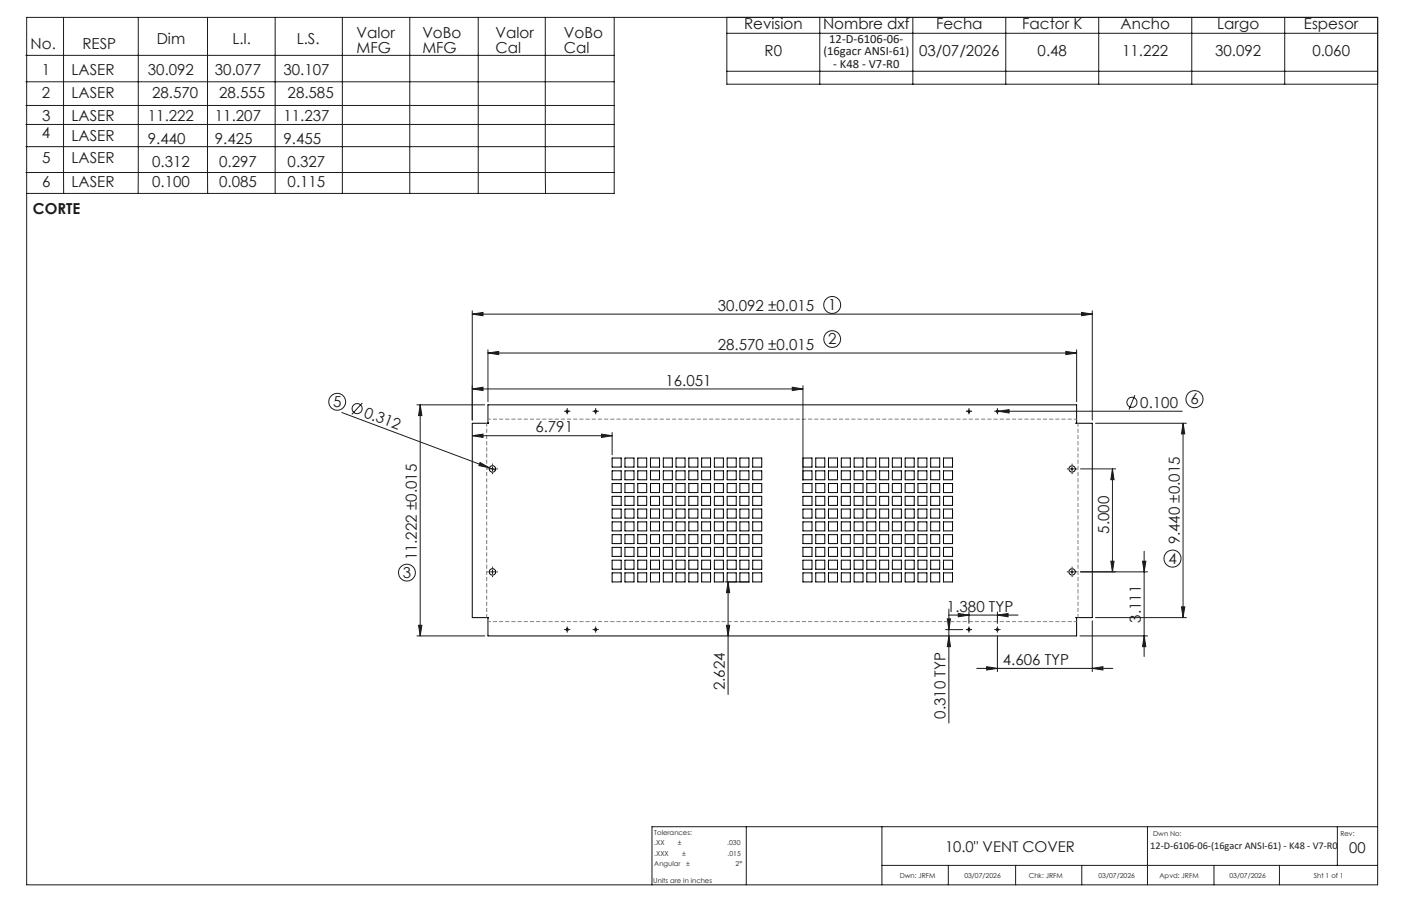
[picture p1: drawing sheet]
<svg xmlns="http://www.w3.org/2000/svg" width="432mm" height="279mm" viewBox="0 0 432 279" stroke-linecap="round" stroke-linejoin="round" font-family="sans-serif">
<g fill="none" stroke="#000" stroke-width=".31">
<path d="M150.4 130.5v-5.7h181.4v5.7M150.6 130.5h-5v60h5M150.6 130.5h.1M331.6 130.5h5.1v60h-5.1M331.6 130.5h.1M188.7 141.3h2.8v2.7h-2.8zM188.7 145.2h2.8v2.8h-2.8zM188.7 149.1h2.8v2.8h-2.8zM188.7 153.1h2.8v2.8h-2.8zM188.7 157h2.8v2.8h-2.8zM192.6 141.3h2.8v2.7h-2.8zM192.6 157h2.8v2.8h-2.8z"/>
<path d="M192.6 149.1h2.8v2.8h-2.8zM192.6 145.2h2.8v2.8h-2.8zM192.6 153.1h2.8v2.8h-2.8zM196.6 141.3h2.7v2.7h-2.7zM196.6 157h2.7v2.8h-2.7zM196.6 149.1h2.7v2.8h-2.7zM196.6 145.2h2.7v2.8h-2.7zM196.6 153.1h2.7v2.8h-2.7zM200.5 141.3h2.8v2.7h-2.8zM200.5 157h2.8v2.8h-2.8zM200.5 149.1h2.8v2.8h-2.8zM200.5 145.2h2.8v2.8h-2.8z"/>
<path d="M200.5 153.1h2.8v2.8h-2.8zM204.4 141.3h2.8v2.7h-2.8zM204.4 157h2.8v2.8h-2.8zM204.4 149.1h2.8v2.8h-2.8zM204.4 145.2h2.8v2.8h-2.8zM204.4 153.1h2.8v2.8h-2.8zM208.4 141.3h2.7v2.7h-2.7zM208.4 157h2.7v2.8h-2.7zM208.4 149.1h2.7v2.8h-2.7zM208.4 145.2h2.7v2.8h-2.7zM208.4 153.1h2.7v2.8h-2.7zM212.3 141.3h2.8v2.7h-2.8z"/>
<path d="M212.3 157h2.8v2.8h-2.8zM212.3 149.1h2.8v2.8h-2.8zM212.3 145.2h2.8v2.8h-2.8zM212.3 153.1h2.8v2.8h-2.8zM216.3 141.3h2.7v2.7h-2.7zM216.3 157h2.7v2.8h-2.7zM216.3 149.1h2.7v2.8h-2.7zM216.3 145.2h2.7v2.8h-2.7zM216.3 153.1h2.7v2.8h-2.7zM220.2 141.3h2.8v2.7h-2.8zM220.2 157h2.8v2.8h-2.8zM220.2 149.1h2.8v2.8h-2.8z"/>
<path d="M220.2 145.2h2.8v2.8h-2.8zM220.2 153.1h2.8v2.8h-2.8zM224.1 141.3h2.8v2.7h-2.8zM224.1 157h2.8v2.8h-2.8zM224.1 145.2h2.8v2.8h-2.8zM224.1 149.1h2.8v2.8h-2.8zM224.1 153.1h2.8v2.8h-2.8zM228 141.3h2.8v2.7h-2.8zM228 157h2.8v2.8h-2.8zM228 145.2h2.8v2.8h-2.8zM228 149.1h2.8v2.8h-2.8zM228 153.1h2.8v2.8h-2.8z"/>
<path d="M232 141.3h2.8v2.7h-2.8zM232 157h2.8v2.8h-2.8zM232 149.1h2.8v2.8h-2.8zM232 145.2h2.8v2.8h-2.8zM232 153.1h2.8v2.8h-2.8zM247.5 141.3h2.8v2.7h-2.8zM247.5 157h2.8v2.8h-2.8zM247.5 145.2h2.8v2.8h-2.8zM247.5 149.1h2.8v2.8h-2.8zM247.5 153.1h2.8v2.8h-2.8zM251.4 141.3h2.8v2.7h-2.8zM251.4 157h2.8v2.8h-2.8z"/>
<path d="M251.4 149.1h2.8v2.8h-2.8zM251.4 145.2h2.8v2.8h-2.8zM251.4 153.1h2.8v2.8h-2.8zM255.3 141.3h2.8v2.7h-2.8zM255.3 157h2.8v2.8h-2.8zM255.3 149.1h2.8v2.8h-2.8zM255.3 145.2h2.8v2.8h-2.8zM255.3 153.1h2.8v2.8h-2.8zM259.3 141.3h2.8v2.7h-2.8zM259.3 157h2.8v2.8h-2.8zM259.3 149.1h2.8v2.8h-2.8zM259.3 145.2h2.8v2.8h-2.8z"/>
<path d="M259.3 153.1h2.8v2.8h-2.8zM263.2 141.3h2.8v2.7h-2.8zM263.2 157h2.8v2.8h-2.8zM263.2 149.1h2.8v2.8h-2.8zM263.2 145.2h2.8v2.8h-2.8zM263.2 153.1h2.8v2.8h-2.8zM267.2 141.3h2.7v2.7h-2.7zM267.2 157h2.7v2.8h-2.7zM267.2 149.1h2.7v2.8h-2.7zM267.2 145.2h2.7v2.8h-2.7zM267.2 153.1h2.7v2.8h-2.7zM271.1 141.3h2.8v2.7h-2.8z"/>
<path d="M271.1 157h2.8v2.8h-2.8zM271.1 149.1h2.8v2.8h-2.8zM271.1 145.2h2.8v2.8h-2.8zM271.1 153.1h2.8v2.8h-2.8zM275 141.3h2.8v2.7h-2.8zM275 157h2.8v2.8h-2.8zM275 149.1h2.8v2.8h-2.8zM275 145.2h2.8v2.8h-2.8zM275 153.1h2.8v2.8h-2.8zM279 141.3h2.8v2.7h-2.8zM279 157h2.8v2.8h-2.8zM279 149.1h2.8v2.8h-2.8z"/>
<path d="M279 145.2h2.8v2.8h-2.8zM279 153.1h2.8v2.8h-2.8zM282.9 141.3h2.8v2.7h-2.8zM282.9 157h2.8v2.8h-2.8zM282.9 149.1h2.8v2.8h-2.8zM282.9 145.2h2.8v2.8h-2.8zM282.9 153.1h2.8v2.8h-2.8zM286.8 141.3h2.8v2.7h-2.8zM286.8 157h2.8v2.8h-2.8zM286.8 145.2h2.8v2.8h-2.8zM286.8 149.1h2.8v2.8h-2.8zM286.8 153.1h2.8v2.8h-2.8z"/>
<path d="M290.8 141.3h2.8v2.7h-2.8zM290.8 157h2.8v2.8h-2.8zM290.8 149.1h2.8v2.8h-2.8zM290.8 145.2h2.8v2.8h-2.8zM290.8 153.1h2.8v2.8h-2.8zM188.7 160.9h2.8v2.8h-2.8zM188.7 164.9h2.8v2.7h-2.8zM188.7 168.8h2.8v2.8h-2.8zM188.7 172.8h2.8v2.7h-2.8zM188.7 176.7h2.8v2.8h-2.8zM192.6 176.7h2.8v2.8h-2.8zM192.6 160.9h2.8v2.8h-2.8z"/>
<path d="M192.6 168.8h2.8v2.8h-2.8zM192.6 164.9h2.8v2.7h-2.8zM192.6 172.8h2.8v2.7h-2.8zM196.6 176.7h2.7v2.8h-2.7zM196.6 160.9h2.7v2.8h-2.7zM196.6 168.8h2.7v2.8h-2.7zM196.6 164.9h2.7v2.7h-2.7zM196.6 172.8h2.7v2.7h-2.7zM200.5 176.7h2.8v2.8h-2.8zM200.5 160.9h2.8v2.8h-2.8zM200.5 168.8h2.8v2.8h-2.8zM200.5 164.9h2.8v2.7h-2.8z"/>
<path d="M200.5 172.8h2.8v2.7h-2.8zM204.4 176.7h2.8v2.8h-2.8zM204.4 160.9h2.8v2.8h-2.8zM204.4 168.8h2.8v2.8h-2.8zM204.4 164.9h2.8v2.7h-2.8zM204.4 172.8h2.8v2.7h-2.8zM208.4 176.7h2.7v2.8h-2.7zM208.4 160.9h2.7v2.8h-2.7zM208.4 168.8h2.7v2.8h-2.7zM208.4 164.9h2.7v2.7h-2.7zM208.4 172.8h2.7v2.7h-2.7zM212.3 176.7h2.8v2.8h-2.8z"/>
<path d="M212.3 160.9h2.8v2.8h-2.8zM212.3 168.8h2.8v2.8h-2.8zM212.3 164.9h2.8v2.7h-2.8zM212.3 172.8h2.8v2.7h-2.8zM216.3 176.7h2.7v2.8h-2.7zM216.3 160.9h2.7v2.8h-2.7zM216.3 168.8h2.7v2.8h-2.7zM216.3 164.9h2.7v2.7h-2.7zM216.3 172.8h2.7v2.7h-2.7zM220.2 176.7h2.8v2.8h-2.8zM220.2 160.9h2.8v2.8h-2.8zM220.2 168.8h2.8v2.8h-2.8z"/>
<path d="M220.2 164.9h2.8v2.7h-2.8zM220.2 172.8h2.8v2.7h-2.8zM224.1 176.7h2.8v2.8h-2.8zM224.1 160.9h2.8v2.8h-2.8zM224.1 164.9h2.8v2.7h-2.8zM224.1 168.8h2.8v2.8h-2.8zM224.1 172.8h2.8v2.7h-2.8zM228 176.7h2.8v2.8h-2.8zM228 160.9h2.8v2.8h-2.8zM228 164.9h2.8v2.7h-2.8zM228 168.8h2.8v2.8h-2.8zM228 172.8h2.8v2.7h-2.8z"/>
<path d="M232 176.7h2.8v2.8h-2.8zM232 160.9h2.8v2.8h-2.8zM232 168.8h2.8v2.8h-2.8zM232 164.9h2.8v2.7h-2.8zM232 172.8h2.8v2.7h-2.8zM247.5 160.9h2.8v2.8h-2.8zM247.5 164.9h2.8v2.7h-2.8zM247.5 168.8h2.8v2.8h-2.8zM247.5 172.8h2.8v2.7h-2.8zM247.5 176.7h2.8v2.8h-2.8zM251.4 176.7h2.8v2.8h-2.8zM251.4 160.9h2.8v2.8h-2.8z"/>
<path d="M251.4 168.8h2.8v2.8h-2.8zM251.4 164.9h2.8v2.7h-2.8zM251.4 172.8h2.8v2.7h-2.8zM255.3 176.7h2.8v2.8h-2.8zM255.3 160.9h2.8v2.8h-2.8zM255.3 168.8h2.8v2.8h-2.8zM255.3 164.9h2.8v2.7h-2.8zM255.3 172.8h2.8v2.7h-2.8zM259.3 176.7h2.8v2.8h-2.8zM259.3 160.9h2.8v2.8h-2.8zM259.3 168.8h2.8v2.8h-2.8zM259.3 164.9h2.8v2.7h-2.8z"/>
<path d="M259.3 172.8h2.8v2.7h-2.8zM263.2 176.7h2.8v2.8h-2.8zM263.2 160.9h2.8v2.8h-2.8zM263.2 168.8h2.8v2.8h-2.8zM263.2 164.9h2.8v2.7h-2.8zM263.2 172.8h2.8v2.7h-2.8zM267.2 176.7h2.7v2.8h-2.7zM267.2 160.9h2.7v2.8h-2.7zM267.2 168.8h2.7v2.8h-2.7zM267.2 164.9h2.7v2.7h-2.7zM267.2 172.8h2.7v2.7h-2.7zM271.1 176.7h2.8v2.8h-2.8z"/>
<path d="M271.1 160.9h2.8v2.8h-2.8zM271.1 168.8h2.8v2.8h-2.8zM271.1 164.9h2.8v2.7h-2.8zM271.1 172.8h2.8v2.7h-2.8zM275 176.7h2.8v2.8h-2.8zM275 160.9h2.8v2.8h-2.8zM275 168.8h2.8v2.8h-2.8zM275 164.9h2.8v2.7h-2.8zM275 172.8h2.8v2.7h-2.8zM279 176.7h2.8v2.8h-2.8zM279 160.9h2.8v2.8h-2.8zM279 168.8h2.8v2.8h-2.8z"/>
<path d="M279 164.9h2.8v2.7h-2.8zM279 172.8h2.8v2.7h-2.8zM282.9 176.7h2.8v2.8h-2.8zM282.9 160.9h2.8v2.8h-2.8zM282.9 168.8h2.8v2.8h-2.8zM282.9 164.9h2.8v2.7h-2.8zM282.9 172.8h2.8v2.7h-2.8zM286.8 176.7h2.8v2.8h-2.8zM286.8 160.9h2.8v2.8h-2.8zM286.8 164.9h2.8v2.7h-2.8zM286.8 168.8h2.8v2.8h-2.8zM286.8 172.8h2.8v2.7h-2.8z"/>
<path d="M290.8 176.7h2.8v2.8h-2.8zM290.8 160.9h2.8v2.8h-2.8zM290.8 164.9h2.8v2.7h-2.8zM290.8 168.8h2.8v2.8h-2.8zM290.8 172.8h2.8v2.7h-2.8zM150.4 190.5v5.6h181.4v-5.6M150.6 190.5h.1M331.6 190.5h.1"/>
<circle cx="174.8" cy="126.8" r=".32"/>
<circle cx="183.6" cy="126.8" r=".32"/>
<circle cx="298.6" cy="126.8" r=".32"/>
<circle cx="307.4" cy="126.8" r=".32"/>
<circle cx="151.8" cy="144.6" r=".99"/>
<circle cx="330.4" cy="144.6" r=".98"/>
<circle cx="151.8" cy="176.4" r=".99"/>
<circle cx="330.4" cy="176.4" r=".98"/>
<circle cx="174.8" cy="194.2" r=".32"/>
<circle cx="183.6" cy="194.2" r=".32"/>
<circle cx="298.6" cy="194.2" r=".32"/>
<circle cx="307.4" cy="194.2" r=".32"/>
</g>
<g fill="none" stroke="#191924" stroke-width=".31">
<path d="M8 17.1h181.3M8.2 5.4h416.4v267.5h-416.4zM19.6 5.4v54.3M42.6 5.4v54.3M64 5.4v54.3M84.8 5.4v54.3M105.5 5.4v54.3M126.3 5.4v54.3M147.4 5.4v54.3M168.1 5.4v54.3M189.3 5.4v54.3h-181.1M224 5.4v20.6h200.6"/>
<path d="M224 10.3h200.6M252.7 5.4v20.6M281.3 5.4v20.6M310 5.4v20.6M338.6 5.4v20.6M367.3 5.4v20.6M396 5.4v20.6M8 25.2h181.3M8 32.5h181.3M8 38.4h181.3M224 22h200.6M8 45.2h181.3"/>
<path d="M8 53.2h181.3M145.6 96.9l3.3-.6v1.1zM145.6 95.8v33.7M145.6 96.9h191.1M333.3 96.3l3.4 .6-3.4 .5zM336.7 95.8v33.7M145.6 119.9l3.3-.5v1zM145.6 119.9h101.9M150.4 108.9l3.3-.5v1zM150.4 107.9v16M150.4 108.9h181.4M244.2 119.4l3.3 .5-3.3 .5z"/>
<path d="M247.5 118.9v29.2M328.5 108.4l3.3 .5-3.3 .5zM331.8 107.9v16M105.3 127.2l45.5 17.1M111.7 124.2l-3.3 3.6M128.5 124.8h20.9M129.5 124.8l.5 3.4h-1zM129.5 124.8v71.3M145.6 134.4l3.3-.5v1zM145.6 134.4h43.1M174.2 126.8h1.2M174.8 126.2v1.3"/>
<path d="M183 126.8h1.2M183.6 126.2v1.3M185.4 133.9l3.3 .5-3.3 .5zM188.7 133.4v6.9M298 126.8h1.3M298.6 126.2v1.3M306.8 126.8h57.6M307.4 126.2v1.3M307.7 126.8l3.3-.5v1.1zM337.6 130.5h28.1M349.8 121.8l-1.8 4.5M364.6 130.5l.6 3.3h-1.1z"/>
<path d="M364.6 130.5v60M148 142.6l2.8 1.7-3.2-.7zM150.8 144.3l1.9 .7M151.2 144.6h1.2M151.8 144v1.2M329.8 144.6h1.2M330.4 144v1.2M333 144.6h10.9M342.9 144.6l.5 3.3h-1zM342.9 144.6v31.8M151.2 176.4h1.2M151.8 175.8v1.2"/>
<path d="M223.4 179.5h7.6M224.4 179.5l.5 3.3h-1zM224.4 179.5v34.7M329.8 176.4h1.2M330.4 175.8v1.2M333 176.4h20.7M342.4 173.1h1l-.5 3.3zM352.1 173.1h1.1l-.6 3.3zM352.6 170v32.5M128.5 196.1h20.9M129 192.8h1l-.5 3.3zM174.2 194.2h1.2"/>
<path d="M174.8 193.5v1.3M183 194.2h1.2M183.6 193.5v1.3M223.9 192.8h1l-.5 3.3zM291.5 194.2h5.2M292 190.9h.9l-.4 3.3zM292.3 189.7h21.5M292.5 196.1l.4 3.3h-.9zM292.5 187.8v35.2M295.3 189.2l3.3 .5-3.3 .5zM298 194.2h1.3M298.6 188.7v3.5"/>
<path d="M298.6 193.5v1.3M306.8 194.2h1.2M307.4 189.7l3.3-.5v1zM307.4 188.7v3.5M307.4 193.5v1.3M307.4 196.1v11M332.8 196.1h20.9M336.7 191.5v15.6M337.6 190.5h28.1M352.6 196.1l.6 3.3h-1.1zM364.1 187.1h1.1l-.6 3.4zM301.1 206.1h41.9"/>
<path d="M304.1 205.6l3.3 .5-3.3 .5zM336.7 206.1l3.2-.5v1zM230 255v17.9M271.8 255v17.9M353.7 255v17.9M412.2 255v11.9M424.6 255h-223.7v17.9M271.8 266.9h152.8M292.3 266.9v6M313 266.9v6M333.4 266.9v6M374.2 266.9v6"/>
<path d="M394.3 266.9v6"/>
<circle cx="256.5" cy="94.1" r="2.61"/>
<circle cx="256.5" cy="104.6" r="2.59"/>
<circle cx="103.9" cy="123.9" r="2.59"/>
<circle cx="110.1" cy="126" r="1.55"/>
<circle cx="348.9" cy="124.1" r="1.55"/>
<circle cx="368.1" cy="123.1" r="2.62"/>
<circle cx="125.4" cy="176.6" r="2.61"/>
<circle cx="361.4" cy="172.3" r="2.62"/>
</g>
<g fill="none" stroke="#191924" stroke-width=".31" stroke-dasharray="15.2 1.3 1.3 1.3" stroke-linecap="butt">
<path d="M174.2 126.8h-.3M174.8 126.2v-.3M174.8 127.4v.4M175.5 126.8h.3M183 126.8h-.4M183.6 126.2v-.3M183.6 127.4v.4M184.2 126.8h.3M298 126.8h-.3M298.7 126.2v-.3M298.7 127.4v.4M299.3 126.8h.3"/>
<path d="M306.8 126.8h-.3M307.4 126.2v-.3M307.4 127.4v.4M308 126.8h.4M150.6 144.6h-.4M151.8 143.4v-.4M151.8 145.9v.3M153.1 144.6h.3M329.2 144.6h-.4M330.4 143.4v-.4M330.4 145.9v.3M331.7 144.6h.3"/>
<path d="M150.6 176.4h-.4M151.8 175.1v-.4M151.8 177.6v.4M153.1 176.4h.3M329.2 176.4h-.4M330.4 175.1v-.4M330.4 177.6v.4M331.7 176.4h.3M174.2 194.1h-.3M174.8 193.5v-.3M174.8 194.8v.3M175.5 194.1h.3"/>
<path d="M183 194.1h-.4M183.6 193.5v-.3M183.6 194.8v.3M184.2 194.1h.3M298 194.1h-.3M298.7 193.5v-.3M298.7 194.8v.3M299.3 194.1h.3M306.8 194.1h-.3M307.4 193.5v-.3M307.4 194.8v.3M308 194.1h.4"/>
</g>
<path d="M150 130.5v59.9M332.2 190.4v-59.9" fill="none" stroke="#808080" stroke-width=".31" stroke-dasharray="1.3 .6" stroke-dashoffset=".2" stroke-linecap="butt"/>
<path d="M331.8 129.3h-181.4M150.4 191.7h181.4" fill="none" stroke="#808080" stroke-width=".31" stroke-dasharray="1.3 .6" stroke-dashoffset=".4" stroke-linecap="butt"/>
<g fill="#191924">
<path d="M148 142.6l2.8 1.7-3.2-.7z"/>
<path d="M333.3 96.3l3.4 .6-3.4 .5zM145.6 96.9l3.3-.6v1.1zM336.7 206.1l3.2-.5v1zM304.1 205.6l3.3 .5-3.3 .5z"/>
<path d="M150.4 108.9l3.3-.5v1zM328.5 108.4l3.3 .5-3.3 .5zM307.7 126.8l3.3 .6v-1.1zM295.3 189.2l3.3 .5-3.3 .5zM307.4 189.7l3.3-.5v1z"/>
<path d="M352.6 196.1l.6 3.3h-1.1zM352.1 173.1h1.1l-.6 3.3z"/>
<path d="M129.5 124.8l.5 3.4h-1zM129 192.8h1l-.5 3.3zM364.6 130.5l.6 3.3h-1.1zM364.1 187.1h1.1l-.6 3.4zM224.4 179.5l.5 3.3h-1zM223.9 192.8h1l-.5 3.3zM292 190.9h.9l-.4 3.3zM292.5 196.1l.4 3.3h-.9zM342.9 144.6l.5 3.3h-1zM342.4 173.1h1l-.5 3.3z"/>
<path d="M145.6 134.4l3.3-.5v1zM185.4 133.9l3.3 .5-3.3 .5zM145.6 119.9l3.3-.5v1zM244.2 119.4l3.3 .5-3.3 .5z"/>
</g>
<g font-size="4.7" fill="#191924">
<text x="109.9" y="11.8">Valor</text>
<text x="130.2" y="11.8">VoBo</text>
<text x="152.8" y="11.8">Valor</text>
<text x="173.8" y="11.8">VoBo</text>
<text x="229.3" y="9">Revision</text>
<text x="253.7" y="9">Nombre dxf</text>
<text x="288.5" y="9">Fecha</text>
<text x="315.1" y="9">Factor K</text>
<text x="345.4" y="9">Ancho</text>
<text x="375.2" y="9">Largo</text>
<text x="401.9" y="9">Espesor</text>
<text x="9.4" y="15.2">No.</text>
<text x="25.4" y="15.2">RESP</text>
<text x="48.3" y="13.6">Dim</text>
<text x="71.6" y="13.6">L.I.</text>
<text x="91.4" y="13.6">L.S.</text>
<text x="109.9" y="16.3">MFG</text>
<text x="130.2" y="16.3">MFG</text>
<text x="152.8" y="16.3">Cal</text>
<text x="173.8" y="16.3">Cal</text>
<text x="235.7" y="17.4">R0</text>
<text x="283.3" y="17.4">03/07/2026</text>
<text x="319.8" y="17.4">0.48</text>
<text x="345.9" y="17.4">11.222</text>
<text x="374.5" y="17.4">30.092</text>
<text x="404.5" y="17.4">0.060</text>
<text x="12.9" y="23.1">1</text>
<text x="22.1" y="23.1">LASER</text>
<text x="45.6" y="23.1">30.092</text>
<text x="66.2" y="23.1">30.077</text>
<text x="87.4" y="23.1">30.107</text>
<text x="12.9" y="30.3">2</text>
<text x="22.1" y="30.3">LASER</text>
<text x="46.9" y="30.3">28.570</text>
<text x="67.5" y="30.3">28.555</text>
<text x="88.6" y="30.3">28.585</text>
<text x="12.9" y="37.3">3</text>
<text x="22.1" y="37.3">LASER</text>
<text x="45.6" y="37.4">11.222</text>
<text x="66.2" y="37.4">11.207</text>
<text x="87.4" y="37.4">11.237</text>
<text x="12.8" y="42.7">4</text>
<text x="22.1" y="43.4">LASER</text>
<text x="45.6" y="44.4">9.440</text>
<text x="66.2" y="44.4">9.425</text>
<text x="87.4" y="44.4">9.455</text>
<text x="12.9" y="50.2">5</text>
<text x="22.1" y="50.2">LASER</text>
<text x="46.9" y="51.4">0.312</text>
<text x="67.5" y="51.4">0.297</text>
<text x="88.6" y="51.4">0.327</text>
<text x="12.9" y="57.7">6</text>
<text x="22.1" y="57.7">LASER</text>
<text x="46.9" y="57.7">0.100</text>
<text x="67.5" y="57.7">0.085</text>
<text x="88.6" y="57.7">0.115</text>
<text x="10.1" y="66">CORTE</text>
<text x="221.3" y="95.8">30.092 ±0.015</text>
<text x="255.3" y="95.7">1</text>
<text x="221.3" y="107.8">28.570 ±0.015</text>
<text x="255.3" y="106.2">2</text>
<text x="205.1" y="118.9">16.051</text>
<text x="102.7" y="125.5">5</text>
<text x="351.5" y="125.8">0.100</text>
<text x="366.9" y="124.7">6</text>
<text x="111.9" y="128.5" transform="rotate(21 111.9 128.5)">0.312</text>
<text x="165" y="133.3">6.791</text>
<text x="341.9" y="164.5" transform="rotate(-90 341.9 164.5)">5.000</text>
<text x="363.6" y="167.9" transform="rotate(-90 363.6 167.9)">9.440 ±0.015</text>
<text x="128.5" y="172.8" transform="rotate(-90 128.5 172.8)">11.222 ±0.015</text>
<text x="360.1" y="173.9">4</text>
<text x="124.2" y="178.2">3</text>
<text x="291.9" y="188.7">1.380 TYP</text>
<text x="351.6" y="192" transform="rotate(-90 351.6 192)">3.111</text>
<text x="309.1" y="205.1">4.606 TYP</text>
<text x="223.4" y="212.8" transform="rotate(-90 223.4 212.8)">2.624</text>
<text x="291.5" y="221.7" transform="rotate(-90 291.5 221.7)">0.310 TYP</text>
</g>
<g font-size="4.6" fill="#191924">
<text x="291.3" y="262.7">10.0&quot; VENT COVER</text>
<text x="415.9" y="263">00</text>
</g>
<g font-size="3.9" fill="#191924">
<text x="253.8" y="17.1">(16gacr ANSI-61)</text>
<text x="255.6" y="13.2">12-D-6106-06-</text>
<text x="256.8" y="21">- K48 - V7-R0</text>
</g>
<text font-size="3.2" fill="#191924" x="354.5" y="261.8">12-D-6106-06-(16gacr ANSI-61) - K48 - V7-R0</text>
<g font-size="2.1" fill="#191924">
<text x="201.7" y="257.6">Tolerances:</text>
<text x="355.4" y="257.8">Dwn No:</text>
<text x="413.1" y="257.8">Rev:</text>
<text x="201.7" y="260.7">.XX</text>
<text x="201.7" y="263.9">.XXX</text>
<text x="208.9" y="260.7">±</text>
<text x="210.2" y="263.9">±</text>
<text x="224.1" y="260.7">.030</text>
<text x="224.3" y="263.9">.015</text>
<text x="201.7" y="267">Angular</text>
<text x="211.5" y="267">±</text>
<text x="226.7" y="267">2°</text>
<text x="201.3" y="272.3">Units are in inches</text>
<text x="277.3" y="270.7">Dwn: JRFM</text>
<text x="297.2" y="270.7">03/07/2026</text>
<text x="317.1" y="270.7">Chk: JRFM</text>
<text x="338.6" y="270.7">03/07/2026</text>
<text x="357.4" y="270.7">Apvd: JRFM</text>
<text x="378.9" y="270.7">03/07/2026</text>
<text x="404.9" y="270.7">Sht 1 of 1</text>
</g>
</svg>
